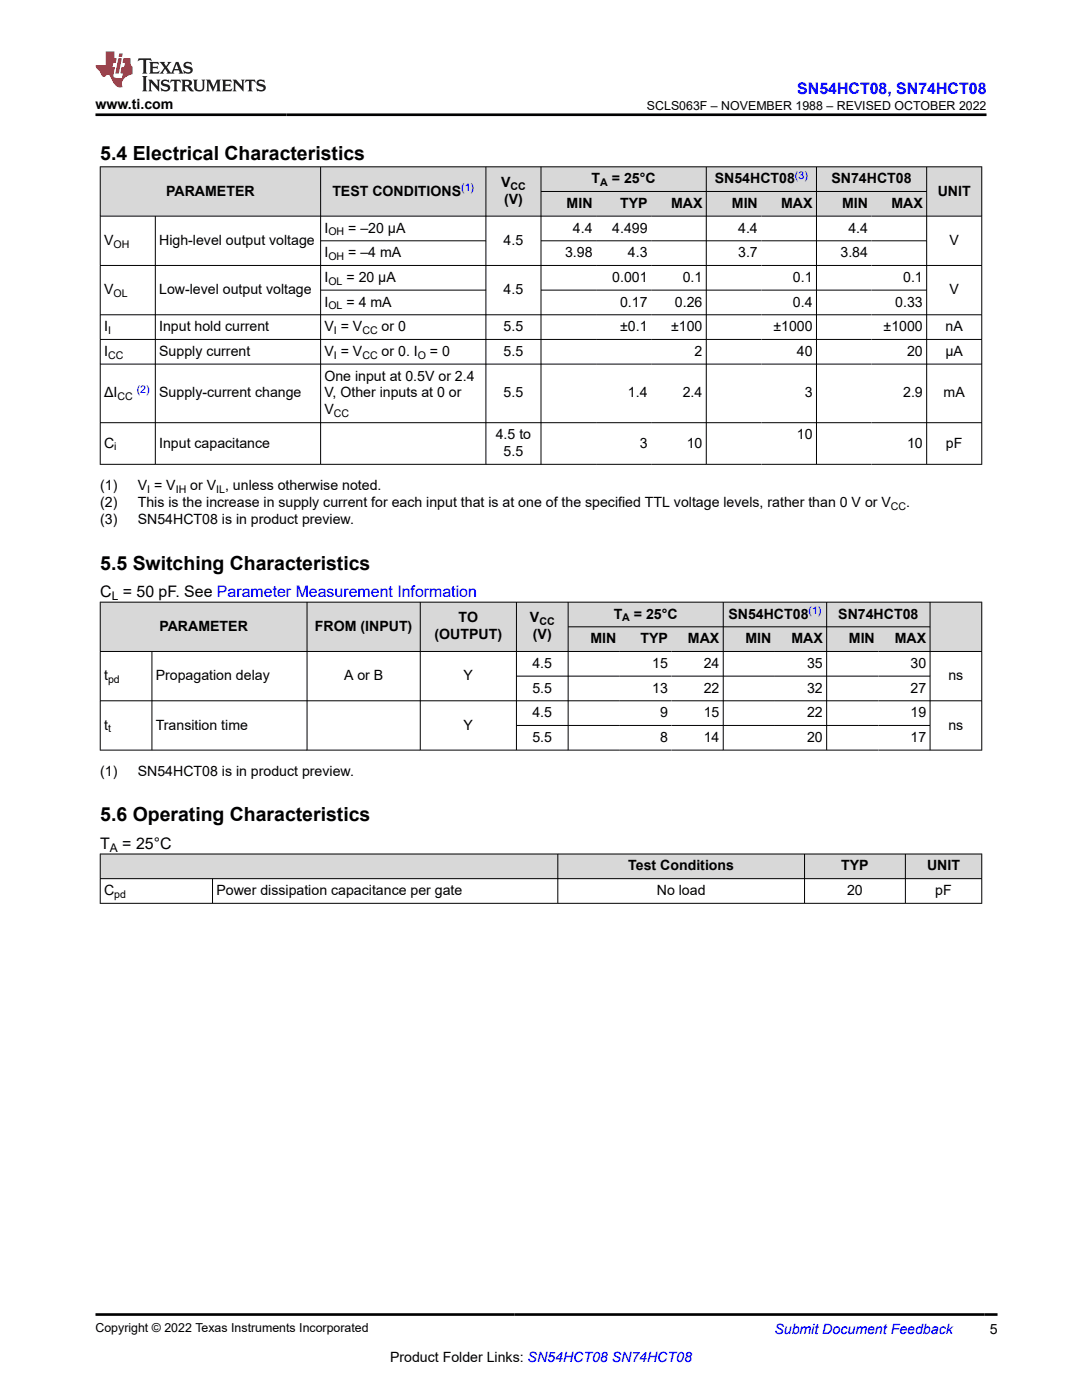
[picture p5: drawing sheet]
<svg xmlns="http://www.w3.org/2000/svg" width="216mm" height="279mm" viewBox="0 0 216 279" stroke-linecap="round" stroke-linejoin="round" font-family="sans-serif">
<g fill="#d8d8d8">
<path d="M20 33.3h175.9v4.9h-175.9z" fill-rule="evenodd"/>
<path d="M20.1 33.4h43.8v9.7h-43.8z" fill-rule="evenodd"/>
<path d="M64 33.4h32.9v9.7h-32.9z" fill-rule="evenodd"/>
<path d="M97 33.4h10.9v9.7h-10.9z" fill-rule="evenodd"/>
<path d="M108 33.4h32.9v4.8h-32.9z" fill-rule="evenodd"/>
<path d="M141 33.4h21.9v4.8h-21.9z" fill-rule="evenodd"/>
<path d="M163 33.4h21.8v4.8h-21.8z" fill-rule="evenodd"/>
<path d="M185 33.4h10.8v9.7h-10.8z" fill-rule="evenodd"/>
<path d="M108 38.3h10.9v4.8h-10.9z" fill-rule="evenodd"/>
<path d="M118.9 38.3h11v4.8h-11z" fill-rule="evenodd"/>
<path d="M129.9 38.3h11v4.8h-11z" fill-rule="evenodd"/>
<path d="M141 38.3h10.9v4.8h-10.9z" fill-rule="evenodd"/>
<path d="M151.9 38.3h11v4.8h-11z" fill-rule="evenodd"/>
<path d="M163 38.3h10.9v4.8h-10.9z" fill-rule="evenodd"/>
<path d="M173.9 38.3h10.9v4.8h-10.9z" fill-rule="evenodd"/>
</g>
<g fill="none" stroke="#000" stroke-width=".2">
<path d="M19.9 33.3h176.1M20 33.2v59.5M64 33.2v59.5M97 33.2v59.5M107.9 33.2v59.5M107.9 38.2h77.1M140.9 33.2v59.5M162.9 33.2v59.5M184.9 33.2v59.5M195.9 33.2v59.5M19.9 43.1h176.1M19.9 53h176.1"/>
<path d="M31 43.1v49.6M64 48.1h33M64 57.9h33M107.9 48.1h77.1M107.9 57.9h77.1M19.9 62.8h176.1M19.9 67.7h176.1M19.9 72.7h176.1M19.9 84.4h176.1M19.9 92.7h176.1"/>
</g>
<g fill="#d8d8d8">
<path d="M20 120.2h175.9v4.9h-175.9z" fill-rule="evenodd"/>
<path d="M20.1 120.2h41.1v9.8h-41.1z" fill-rule="evenodd"/>
<path d="M61.3 120.2h22.5v9.8h-22.5z" fill-rule="evenodd"/>
<path d="M83.9 120.2h19.1v9.8h-19.1z" fill-rule="evenodd"/>
<path d="M103.1 120.2h10.2v9.8h-10.2z" fill-rule="evenodd"/>
<path d="M113.4 120.2h30.9v4.8h-30.9z" fill-rule="evenodd"/>
<path d="M144.4 120.2h20.5v4.8h-20.5z" fill-rule="evenodd"/>
<path d="M165 120.2h20.5v4.8h-20.5z" fill-rule="evenodd"/>
<path d="M185.6 120.2h10.2v9.8h-10.2z" fill-rule="evenodd"/>
<path d="M113.4 125.2h10.3v4.8h-10.3z" fill-rule="evenodd"/>
<path d="M123.7 125.2h10.3v4.8h-10.3z" fill-rule="evenodd"/>
<path d="M134 125.2h10.3v4.8h-10.3z" fill-rule="evenodd"/>
<path d="M144.4 125.2h10.2v4.8h-10.2z" fill-rule="evenodd"/>
<path d="M154.6 125.2h10.3v4.8h-10.3z" fill-rule="evenodd"/>
<path d="M165 125.2h10.3v4.8h-10.3z" fill-rule="evenodd"/>
<path d="M175.3 125.2h10.2v4.8h-10.2z" fill-rule="evenodd"/>
</g>
<g fill="none" stroke="#000" stroke-width=".2">
<path d="M19.9 120.2h176.1M19.9 130h176.1M19.9 139.9h176.1M20 120.1v29.7M30.3 130v19.8M61.3 120.1v29.7M83.9 120.1v29.7M103 120.1v29.7M103 134.9h82.6M113.4 120.1v29.7M113.4 125.1h72.2M144.3 120.1v29.7"/>
<path d="M164.9 120.1v29.7M185.6 120.1v29.7M195.9 120.1v29.7M19.9 149.7h176.1M103 144.8h82.6"/>
</g>
<g fill="#d8d8d8">
<path d="M20 170.4h175.9v5h-175.9z" fill-rule="evenodd"/>
<path d="M20.1 170.5h91.1v4.8h-91.1z" fill-rule="evenodd"/>
<path d="M111.4 170.5h49.1v4.8h-49.1z" fill-rule="evenodd"/>
<path d="M160.6 170.5h20v4.8h-20z" fill-rule="evenodd"/>
<path d="M180.7 170.5h15.1v4.8h-15.1z" fill-rule="evenodd"/>
</g>
<path d="M19.9 170.4h176.1M19.9 175.4h176.1M20 170.4v9.9M42.4 175.4v4.9M111.3 170.4v9.9M160.5 170.4v9.9M180.7 170.4v9.9M195.9 170.4v9.9M19.9 180.3h176.1" fill="none" stroke="#000" stroke-width=".2"/>
<path d="M27.7 11.6l-.2 .6 .5-.2h.6v.1v2.2l-.2 .4h1l-.2-.4v-2.2v-.1h.5l.5 .2-.1-.6zM29.8 12.4l.2 .3v1.6l-.2 .4h1.9l.1-.6a1.08 1.08 0 0 1-1.3 .2v-.7h.6l.4 .2v-.7l-.4 .2h-.6v-.5l.2-.2a1 1 0 0 1 1 .3l-.1-.5zM31.8 12.4l1 1.1-1 1.2h.9l-.2-.2 .4-.8 .5 .8-.2 .2h1.6l-.2-.2 .1-.5h1l.1 .5-.1 .2h.9l-.2-.4-.8-1.9h-.5l-1 2.1-.8-1.1 .9-1h-.8l.2 .2-.5 .6-.3-.6 .1-.2zM35.2 12.8l.4 1h-.8zM36.8 12.5a.65 .65 0 0 0-.2 .7 .65 .65 0 0 0 .6 .5l.7 .1 .1 .3a.79 .79 0 0 1-.7 .4 .79 .79 0 0 1-.7-.5l.1 .7 .2-.1a.93 .93 0 0 0 1.1 0 .93 .93 0 0 0 .4-.9 1.46 1.46 0 0 0-1.2-.6l-.1-.3a1.09 1.09 0 0 1 1.2 .2l-.2-.6-.1 .1-.6-.2zM28.4 15.2l.2 .4v2.2l-.2 .4h1l-.2-.4v-2.2l.2-.4zM29.6 15.9l.2 .4v1.5l-.2 .4h.8l-.3-.4v-1.3l1.7 1.8v-2l.2-.4h-.8l.2 .2 .1 1.1-1.2-1.3zM32.3 16a.65 .65 0 0 0-.2 .8 .65 .65 0 0 0 .7 .4l.6 .2 .1 .2a.79 .79 0 0 1-.7 .4 .79 .79 0 0 1-.7-.5l.1 .7 .2-.1a.93 .93 0 0 0 1.1 .1 .93 .93 0 0 0 .4-1 1.46 1.46 0 0 0-1.2-.5l-.1-.4a1.09 1.09 0 0 1 1.2 .2l-.2-.6-.1 .1-.6-.1zM34.1 15.9l-.1 .6a.63 .63 0 0 1 .7-.3l.1 1.6-.3 .4h1l-.2-.4v-1.6a.66 .66 0 0 1 .8 .3l-.1-.6zM36.2 15.9l.2 .4v1.5l-.2 .4h.9l-.2-.2v-.7h.5l.1 .2a.79 .79 0 0 0 1.2 .6l-1-.9a.61 .61 0 0 0 .6-.6 .61 .61 0 0 0-.5-.7zM36.9 16.2h.2a.47 .47 0 0 1 .5 .1 .47 .47 0 0 1 .1 .5l-.2 .1-.6 .1zM38.5 15.9l.2 .2a2.27 2.27 0 0 0 .4 2 1.04 1.04 0 0 0 1.7-.7v-1.3l.2-.2h-.8l.2 .4v1.1a.6 .6 0 0 1-.6 .6 .6 .6 0 0 1-.6-.6v-1.1l.3-.4zM41.1 15.9l.2 .4v1.5l-.2 .4h.7l-.2-.4v-1.4l.9 1.9 .8-1.9v1.4l-.2 .4h1l-.3-.4v-1.5l.3-.4h-.8l-.7 1.5-.7-1.5zM44.3 15.9l.2 .4v1.5l-.2 .4h1.9l.1-.6a1.09 1.09 0 0 1-1.3 .2v-.7h.6l.4 .2v-.6l-.4 .2h-.6v-.6l.2-.1a1.01 1.01 0 0 1 1 .3l-.1-.6zM46.4 15.9l.3 .4v1.5l-.3 .4h.8l-.2-.4v-1.3l1.6 1.8v-2l.2-.4h-.7l.2 .2v1.1l-1.2-1.3zM49 15.9l-.1 .6a.63 .63 0 0 1 .8-.3v1.6l-.3 .4h1l-.2-.4v-1.6a.66 .66 0 0 1 .8 .3l-.1-.6zM51.4 16a.65 .65 0 0 0-.2 .8 .65 .65 0 0 0 .6 .4l.6 .2 .2 .2a.79 .79 0 0 1-.8 .4 .79 .79 0 0 1-.6-.5l.1 .7 .2-.1a.93 .93 0 0 0 1 .1 .93 .93 0 0 0 .5-1 1.46 1.46 0 0 0-1.3-.5l-.1-.4a1.09 1.09 0 0 1 1.3 .2l-.2-.6-.2 .1-.5-.1z" fill="#231f20"/>
<path d="M21.1 10.3v2.7h-2.1l.1 .4 .9 1a.95 .95 0 0 0 .9 .9 .59 .59 0 0 1 .6-.4 .59 .59 0 0 1 .5 .3l.4 .8a1.59 1.59 0 0 0 2.1 1.4 1.61 1.61 0 0 1 1-2.3l1-.3-.1-1.5a1.59 1.59 0 0 1-.4-1.7h-1.4l-.2 .9h.5l-.1 .9h-.5l-.2 .9v.3l.4 .1-.2 .9h-.6a.73 .73 0 0 1-1.1-.7l.3-1.5h-.5l.2-.9h.5l.2-.9h-.5v-1.3zM23.6 11.6l-.6 3.1h.7l.6-3.1zM23.8 10.7l-.1 .6h.7l.1-.6z" fill="#ed1c24"/>
<path d="M19.1 22.9h177.8M19.1 262.3h179.9" fill="none" stroke="#000" stroke-width=".53"/>
<g font-size="3.9">
<text x="20" y="32">5.4 Electrical Characteristics</text>
<text x="20" y="113.7">5.5 Switching Characteristics</text>
<text x="20" y="163.9">5.6 Operating Characteristics</text>
</g>
<text font-size="3.2" fill="#00f" x="159.1" y="18.7">SN54HCT08, SN74HCT08</text>
<g font-size="3.2">
<text x="20" y="119.1">C = 50 pF. See Parameter Measurement Information</text>
<text x="20" y="169.4">T</text>
<text x="24.4" y="169.4">= 25°C</text>
</g>
<g font-size="2.8">
<text x="19.1" y="21.8">www.ti.com</text>
<text x="33.2" y="39">PARAMETER</text>
<text x="66.3" y="39">TEST CONDITIONS</text>
<text x="100" y="37.3">V</text>
<text x="100.6" y="40.7">(V)</text>
<text x="113.1" y="41.5">MIN</text>
<text x="118.1" y="36.6">T</text>
<text x="122.1" y="36.6">= 25°C</text>
<text x="123.7" y="41.5">TYP</text>
<text x="133.9" y="41.5">MAX</text>
<text x="142.6" y="36.6">SN54HCT08</text>
<text x="146" y="41.5">MIN</text>
<text x="155.9" y="41.5">MAX</text>
<text x="165.9" y="36.6">SN74HCT08</text>
<text x="168" y="41.5">MIN</text>
<text x="177.9" y="41.5">MAX</text>
<text x="187.1" y="39">UNIT</text>
<text x="64.7" y="46.4">I</text>
<text x="69.5" y="46.4">= –20 μA</text>
<text x="114.3" y="46.4">4.4</text>
<text x="122.2" y="46.4">4.499</text>
<text x="147.3" y="46.4">4.4</text>
<text x="169.3" y="46.4">4.4</text>
<text x="20.8" y="48.9">V</text>
<text x="31.8" y="48.9">High-level output voltage</text>
<text x="64.7" y="51.3">I</text>
<text x="69.5" y="51.3">= –4 mA</text>
<text x="100.5" y="48.9">4.5</text>
<text x="112.7" y="51.3">3.98</text>
<text x="125.3" y="51.3">4.3</text>
<text x="147.3" y="51.3">3.7</text>
<text x="167.7" y="51.3">3.84</text>
<text x="189.5" y="48.9">V</text>
<text x="20.8" y="58.7">V</text>
<text x="31.8" y="58.7">Low-level output voltage</text>
<text x="64.7" y="56.3">I</text>
<text x="69.1" y="56.3">= 20 μA</text>
<text x="100.5" y="58.7">4.5</text>
<text x="122.2" y="56.3">0.001</text>
<text x="136.2" y="56.3">0.1</text>
<text x="158.2" y="56.3">0.1</text>
<text x="180.2" y="56.3">0.1</text>
<text x="189.5" y="58.7">V</text>
<text x="64.7" y="61.2">I</text>
<text x="69.1" y="61.2">= 4 mA</text>
<text x="123.7" y="61.2">0.17</text>
<text x="134.7" y="61.2">0.26</text>
<text x="158.2" y="61.2">0.4</text>
<text x="178.6" y="61.2">0.33</text>
<text x="20.8" y="66.1">I</text>
<text x="20.8" y="71">I</text>
<text x="31.8" y="66.1">Input hold current</text>
<text x="31.8" y="71">Supply current</text>
<text x="64.7" y="66.1">V = V</text>
<text x="64.7" y="71">V = V</text>
<text x="76.2" y="66.1">or 0</text>
<text x="76.2" y="71">or 0. I</text>
<text x="85.8" y="71">= 0</text>
<text x="100.5" y="66.1">5.5</text>
<text x="100.5" y="71">5.5</text>
<text x="123.8" y="66.1">±0.1</text>
<text x="133.9" y="66.1">±100</text>
<text x="138.6" y="71">2</text>
<text x="154.3" y="66.1">±1000</text>
<text x="159" y="71">40</text>
<text x="176.3" y="66.1">±1000</text>
<text x="181" y="71">20</text>
<text x="188.6" y="71">μA</text>
<text x="188.7" y="66.1">nA</text>
<text x="64.7" y="75.9">One input at 0.5V or 2.4</text>
<text x="20.8" y="79.3">ΔI</text>
<text x="31.8" y="79.3">Supply-current change</text>
<text x="64.7" y="79.3">V, Other inputs at 0 or</text>
<text x="64.7" y="82.7">V</text>
<text x="100.5" y="79.3">5.5</text>
<text x="125.3" y="79.3">1.4</text>
<text x="136.2" y="79.3">2.4</text>
<text x="160.6" y="79.3">3</text>
<text x="180.2" y="79.3">2.9</text>
<text x="188.3" y="79.3">mA</text>
<text x="20.8" y="89.3">C</text>
<text x="31.8" y="89.3">Input capacitance</text>
<text x="98.9" y="87.6">4.5 to</text>
<text x="127.7" y="89.3">3</text>
<text x="137" y="89.3">10</text>
<text x="159" y="87.6">10</text>
<text x="181" y="89.3">10</text>
<text x="188.8" y="89.3">pF</text>
<text x="100.5" y="91">5.5</text>
<text x="20" y="101.2">(2)</text>
<text x="20" y="97.8">(1)</text>
<text x="27.5" y="97.8">V = V</text>
<text x="27.5" y="101.2">This is the increase in supply current for each input that is at one of the specified TTL voltage levels, rather than 0 V or V</text>
<text x="38" y="97.8">or V , unless otherwise noted.</text>
<text x="180.8" y="101.2">.</text>
<text x="20" y="104.6">(3)</text>
<text x="27.5" y="104.6">SN54HCT08 is in product preview.</text>
<text x="31.8" y="125.9">PARAMETER</text>
<text x="62.8" y="125.9">FROM (INPUT)</text>
<text x="91.5" y="124.2">TO</text>
<text x="105.7" y="124.2">V</text>
<text x="122.5" y="123.4">T</text>
<text x="126.5" y="123.4">= 25°C</text>
<text x="145.3" y="123.4">SN54HCT08</text>
<text x="167.3" y="123.4">SN74HCT08</text>
<text x="86.7" y="127.6">(OUTPUT)</text>
<text x="106.3" y="127.6">(V)</text>
<text x="117.8" y="128.4">MIN</text>
<text x="127.8" y="128.4">TYP</text>
<text x="137.3" y="128.4">MAX</text>
<text x="148.8" y="128.4">MIN</text>
<text x="157.9" y="128.4">MAX</text>
<text x="169.4" y="128.4">MIN</text>
<text x="178.5" y="128.4">MAX</text>
<text x="20.8" y="135.8">t</text>
<text x="31.1" y="135.8">Propagation delay</text>
<text x="68.6" y="135.8">A or B</text>
<text x="92.5" y="135.8">Y</text>
<text x="106.2" y="133.3">4.5</text>
<text x="130.2" y="133.3">15</text>
<text x="140.4" y="133.3">24</text>
<text x="161" y="133.3">35</text>
<text x="181.7" y="133.3">30</text>
<text x="189.3" y="135.8">ns</text>
<text x="106.2" y="138.2">5.5</text>
<text x="106.2" y="143.1">4.5</text>
<text x="130.2" y="138.2">13</text>
<text x="131.7" y="143.1">9</text>
<text x="140.4" y="138.2">22</text>
<text x="140.4" y="143.1">15</text>
<text x="161" y="138.2">32</text>
<text x="161" y="143.1">22</text>
<text x="181.7" y="138.2">27</text>
<text x="181.7" y="143.1">19</text>
<text x="20.8" y="145.6">t</text>
<text x="31.1" y="145.6">Transition time</text>
<text x="92.5" y="145.6">Y</text>
<text x="106.2" y="148.1">5.5</text>
<text x="131.7" y="148.1">8</text>
<text x="140.4" y="148.1">14</text>
<text x="161" y="148.1">20</text>
<text x="181.7" y="148.1">17</text>
<text x="189.3" y="145.6">ns</text>
<text x="20" y="154.9">(1)</text>
<text x="27.5" y="154.9">SN54HCT08 is in product preview.</text>
<text x="125.4" y="173.7">Test Conditions</text>
<text x="167.9" y="173.7">TYP</text>
<text x="185" y="173.7">UNIT</text>
<text x="20.8" y="178.6">C</text>
<text x="43.2" y="178.6">Power dissipation capacitance per gate</text>
<text x="131.1" y="178.6">No load</text>
<text x="169" y="178.6">20</text>
<text x="186.6" y="178.6">pF</text>
<text x="197.5" y="266.1">5</text>
<text x="77.8" y="271.7">Product Folder Links: SN54HCT08 SN74HCT08</text>
</g>
<text font-size="2.8" fill="#00f" x="154.5" y="266.2">Submit Document Feedback</text>
<g font-size="2.5">
<text x="129.1" y="21.9">SCLS063F – NOVEMBER 1988 – REVISED OCTOBER 2022</text>
<text x="19.1" y="265.9">Copyright © 2022 Texas Instruments Incorporated</text>
</g>
<g font-size="2.4">
<text x="22.3" y="119.8">L</text>
<text x="21.9" y="170">A</text>
</g>
<g font-size="2.1" fill="#00f">
<text x="158.6" y="35.6">(3)</text>
<text x="92" y="38.1">(1)</text>
<text x="27.3" y="78.4">(2)</text>
<text x="161.3" y="122.5">(1)</text>
</g>
<g font-size="2.1">
<text x="101.9" y="37.9">CC</text>
<text x="119.8" y="37.1">A</text>
<text x="65.5" y="47">OH</text>
<text x="22.6" y="49.4">OH</text>
<text x="65.5" y="51.9">OH</text>
<text x="22.6" y="59.3">OL</text>
<text x="65.5" y="56.8">OL</text>
<text x="65.5" y="61.7">OL</text>
<text x="21.6" y="66.7">I</text>
<text x="21.6" y="71.6">CC</text>
<text x="66.6" y="66.7">I</text>
<text x="66.6" y="71.6">I</text>
<text x="72.3" y="66.7">CC</text>
<text x="72.3" y="71.6">CC</text>
<text x="83.4" y="71.6">O</text>
<text x="23.4" y="79.9">CC</text>
<text x="66.6" y="83.3">CC</text>
<text x="22.8" y="89.9">i</text>
<text x="29.4" y="98.4">I</text>
<text x="35.1" y="98.4">IH</text>
<text x="43.1" y="98.4">IL</text>
<text x="177.8" y="101.8">CC</text>
<text x="107.6" y="124.8">CC</text>
<text x="124.2" y="124">A</text>
<text x="21.6" y="136.3">pd</text>
<text x="21.6" y="146.2">t</text>
<text x="22.8" y="179.2">pd</text>
</g>
</svg>
